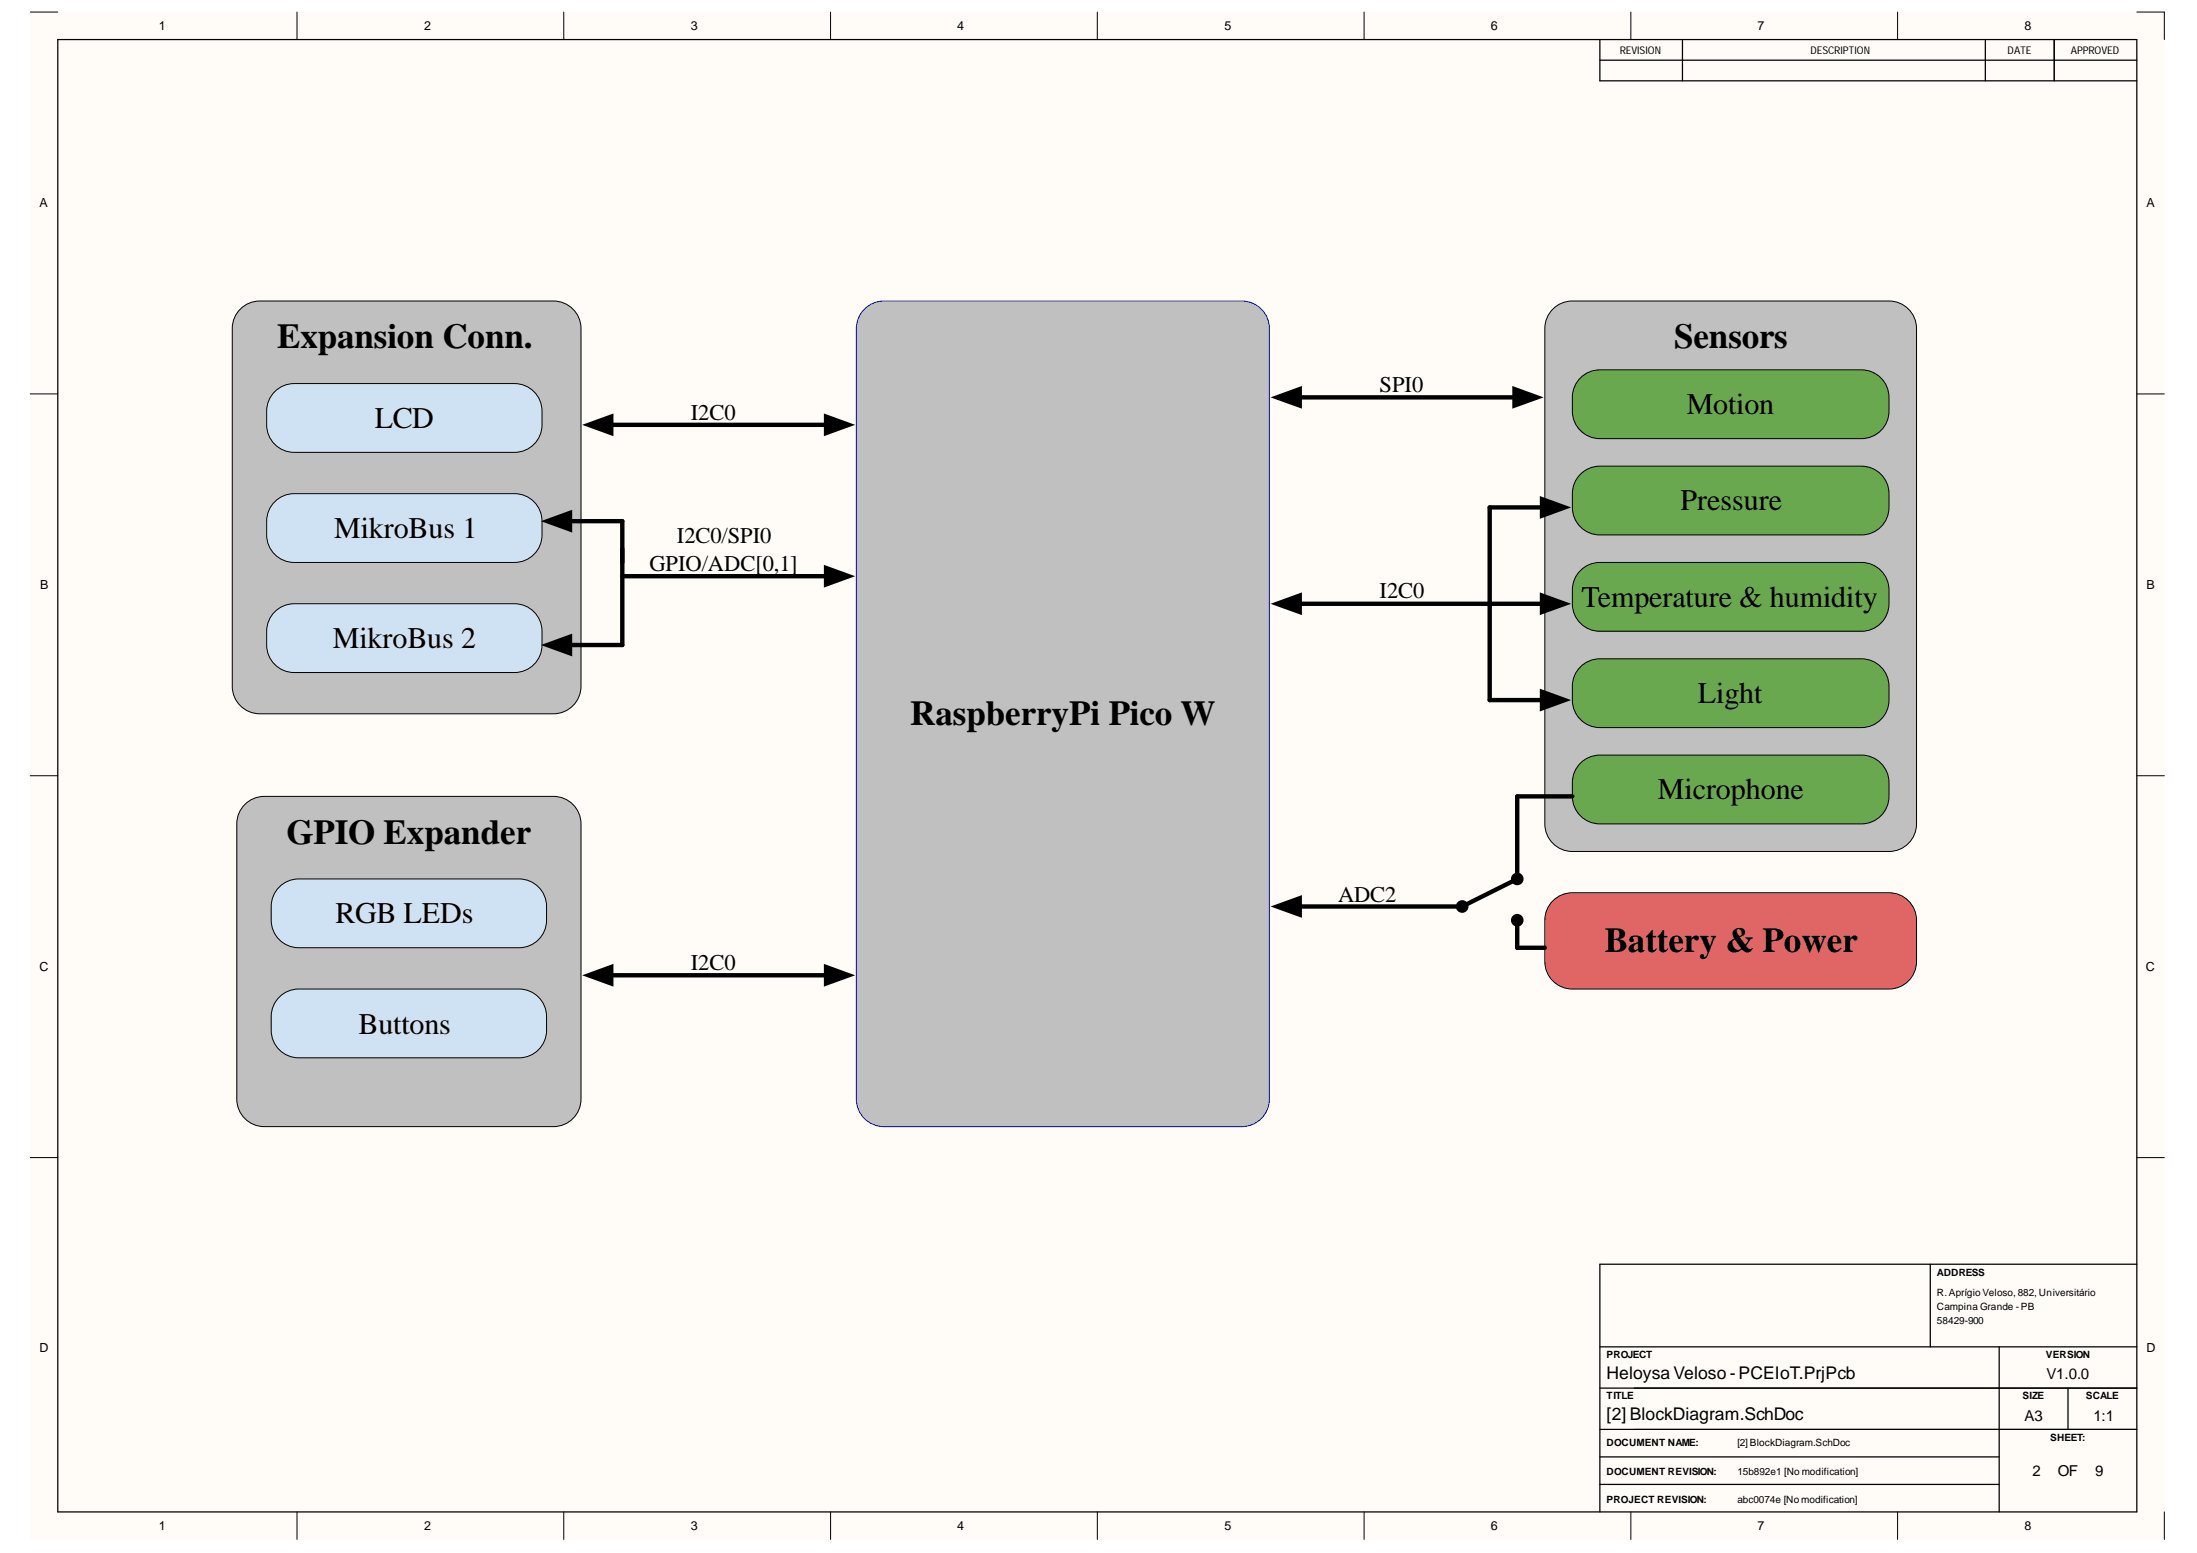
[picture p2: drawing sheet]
<svg xmlns="http://www.w3.org/2000/svg" width="297mm" height="210mm" viewBox="0 0 297 210" stroke-linecap="round" stroke-linejoin="round" font-family="sans-serif">
<g fill="#fffcf8">
<path d="M4.1 1.6h288.5v206.5h-288.5z" fill-rule="evenodd"/>
<path d="M7.8 5.3h281.1v199.1h-281.1z" fill-rule="evenodd"/>
</g>
<g fill="none" stroke="#000" stroke-width=".14">
<path d="M4.1 1.6h3.7M40.2 1.6v3.7M76.2 1.6v3.7M112.3 1.6v3.7M148.4 1.6v3.7M184.4 1.6v3.7M220.5 1.6v3.7M256.6 1.6v3.7M277.7 8.1v2.8M288.9 1.6h3.7v3.7M4.1 53.2h3.7M288.9 53.2h3.7"/>
<path d="M4.1 104.8h3.7M288.9 104.8h3.7M4.1 156.5h3.7M288.9 156.5h3.7M221 193.2h67.9M40.2 204.4v3.7M76.2 204.4v3.7M112.3 204.4v3.7M148.4 204.4v3.7M184.4 204.4v3.7M220.5 204.4v3.7M256.6 204.4v3.7"/>
<path d="M292.6 204.4v3.7"/>
</g>
<g fill="none" stroke="#000" stroke-width=".17">
<path d="M7.8 5.3h281.1v199.1h-281.1zM216.3 5.3v5.6h72.6M216.3 8.1h72.6M227.5 5.3v5.6M268.4 5.3v5.6M277.7 5.3v5.6M261 170.9v11.1M288.9 170.9h-72.6v33.5M216.3 182h72.6M216.3 187.6h72.6M216.3 193.2h72.6M216.3 196.9h54"/>
<path d="M270.3 182v22.4M279.6 187.6v5.6M216.3 200.6h54"/>
</g>
<path d="M116.9 41.8a3.7 3.7 0 0 1 2.6-1.1h48.4a3.7 3.7 0 0 1 3.7 3.7v104.2a3.7 3.7 0 0 1-3.7 3.7h-48.4a3.7 3.7 0 0 1-3.7-3.7v-104.2a3.7 3.7 0 0 1 1.1-2.6z" fill="#c0c0c0"/>
<path d="M116.9 41.8a3.7 3.7 0 0 1 2.6-1.1h48.4a3.7 3.7 0 0 1 3.7 3.7v104.2a3.7 3.7 0 0 1-3.7 3.7h-48.4a3.7 3.7 0 0 1-3.7-3.7v-104.2a3.7 3.7 0 0 1 1.1-2.6z" fill="none" stroke="#00f" stroke-width=".14"/>
<path d="M210 41.8a3.7 3.7 0 0 1 2.6-1.1h42.8a3.7 3.7 0 0 1 3.7 3.7v67a3.7 3.7 0 0 1-3.7 3.7h-42.8a3.7 3.7 0 0 1-3.7-3.7v-67a3.7 3.7 0 0 1 1.1-2.6z" fill="#c0c0c0"/>
<path d="M210 41.8a3.7 3.7 0 0 1 2.6-1.1h42.8a3.7 3.7 0 0 1 3.7 3.7v67a3.7 3.7 0 0 1-3.7 3.7h-42.8a3.7 3.7 0 0 1-3.7-3.7v-67a3.7 3.7 0 0 1 1.1-2.6z" fill="none" stroke="#000" stroke-width=".14"/>
<path d="M32.5 41.8a3.7 3.7 0 0 1 2.6-1.1h39.7a3.7 3.7 0 0 1 3.8 3.7v48.4a3.7 3.7 0 0 1-3.8 3.7h-39.7a3.7 3.7 0 0 1-3.7-3.7v-48.4a3.7 3.7 0 0 1 1.1-2.6z" fill="#c0c0c0"/>
<path d="M32.5 41.8a3.7 3.7 0 0 1 2.6-1.1h39.7a3.7 3.7 0 0 1 3.8 3.7v48.4a3.7 3.7 0 0 1-3.8 3.7h-39.7a3.7 3.7 0 0 1-3.7-3.7v-48.4a3.7 3.7 0 0 1 1.1-2.6z" fill="none" stroke="#000" stroke-width=".14"/>
<path d="M210 121.7a3.7 3.7 0 0 1 2.6-1h42.8a3.7 3.7 0 0 1 3.7 3.7v5.6a3.7 3.7 0 0 1-3.7 3.7h-42.8a3.7 3.7 0 0 1-3.7-3.7v-5.6a3.7 3.7 0 0 1 1.1-2.7z" fill="#e06666"/>
<path d="M210 121.7a3.7 3.7 0 0 1 2.6-1h42.8a3.7 3.7 0 0 1 3.7 3.7v5.6a3.7 3.7 0 0 1-3.7 3.7h-42.8a3.7 3.7 0 0 1-3.7-3.7v-5.6a3.7 3.7 0 0 1 1.1-2.7z" fill="none" stroke="#000" stroke-width=".14"/>
<path d="M213.7 51.1a3.7 3.7 0 0 1 2.6-1.1h35.4a3.7 3.7 0 0 1 3.7 3.7v1.9a3.7 3.7 0 0 1-3.7 3.7h-35.4a3.7 3.7 0 0 1-3.7-3.7v-1.9a3.7 3.7 0 0 1 1.1-2.6z" fill="#6aa84f"/>
<path d="M213.7 51.1a3.7 3.7 0 0 1 2.6-1.1h35.4a3.7 3.7 0 0 1 3.7 3.7v1.9a3.7 3.7 0 0 1-3.7 3.7h-35.4a3.7 3.7 0 0 1-3.7-3.7v-1.9a3.7 3.7 0 0 1 1.1-2.6z" fill="none" stroke="#000" stroke-width=".14"/>
<path d="M213.7 64.1a3.7 3.7 0 0 1 2.6-1.1h35.4a3.7 3.7 0 0 1 3.7 3.7v1.9a3.7 3.7 0 0 1-3.7 3.7h-35.4a3.7 3.7 0 0 1-3.7-3.7v-1.9a3.7 3.7 0 0 1 1.1-2.6z" fill="#6aa84f"/>
<path d="M213.7 64.1a3.7 3.7 0 0 1 2.6-1.1h35.4a3.7 3.7 0 0 1 3.7 3.7v1.9a3.7 3.7 0 0 1-3.7 3.7h-35.4a3.7 3.7 0 0 1-3.7-3.7v-1.9a3.7 3.7 0 0 1 1.1-2.6z" fill="none" stroke="#000" stroke-width=".14"/>
<path d="M213.7 77.1a3.7 3.7 0 0 1 2.6-1.1h35.4a3.7 3.7 0 0 1 3.7 3.7v1.9a3.7 3.7 0 0 1-3.7 3.7h-35.4a3.7 3.7 0 0 1-3.7-3.7v-1.9a3.7 3.7 0 0 1 1.1-2.6z" fill="#6aa84f"/>
<path d="M213.7 77.1a3.7 3.7 0 0 1 2.6-1.1h35.4a3.7 3.7 0 0 1 3.7 3.7v1.9a3.7 3.7 0 0 1-3.7 3.7h-35.4a3.7 3.7 0 0 1-3.7-3.7v-1.9a3.7 3.7 0 0 1 1.1-2.6z" fill="none" stroke="#000" stroke-width=".14"/>
<path d="M213.7 90.1a3.7 3.7 0 0 1 2.6-1.1h35.4a3.7 3.7 0 0 1 3.7 3.8v1.8a3.7 3.7 0 0 1-3.7 3.7h-35.4a3.7 3.7 0 0 1-3.7-3.7v-1.8a3.7 3.7 0 0 1 1.1-2.7z" fill="#6aa84f"/>
<path d="M213.7 90.1a3.7 3.7 0 0 1 2.6-1.1h35.4a3.7 3.7 0 0 1 3.7 3.8v1.8a3.7 3.7 0 0 1-3.7 3.7h-35.4a3.7 3.7 0 0 1-3.7-3.7v-1.8a3.7 3.7 0 0 1 1.1-2.7z" fill="none" stroke="#000" stroke-width=".14"/>
<path d="M213.7 103.2a3.7 3.7 0 0 1 2.6-1.1h35.4a3.7 3.7 0 0 1 3.7 3.7v1.8a3.7 3.7 0 0 1-3.7 3.8h-35.4a3.7 3.7 0 0 1-3.7-3.8v-1.8a3.7 3.7 0 0 1 1.1-2.6z" fill="#6aa84f"/>
<path d="M213.7 103.2a3.7 3.7 0 0 1 2.6-1.1h35.4a3.7 3.7 0 0 1 3.7 3.7v1.8a3.7 3.7 0 0 1-3.7 3.8h-35.4a3.7 3.7 0 0 1-3.7-3.8v-1.8a3.7 3.7 0 0 1 1.1-2.6z" fill="none" stroke="#000" stroke-width=".14"/>
<path d="M37.1 52.9a3.7 3.7 0 0 1 2.7-1.1h29.8a3.7 3.7 0 0 1 3.7 3.8v1.8a3.7 3.7 0 0 1-3.7 3.7h-29.8a3.7 3.7 0 0 1-3.7-3.7v-1.8a3.7 3.7 0 0 1 1-2.7z" fill="#cfe2f3"/>
<path d="M37.1 52.9a3.7 3.7 0 0 1 2.7-1.1h29.8a3.7 3.7 0 0 1 3.7 3.8v1.8a3.7 3.7 0 0 1-3.7 3.7h-29.8a3.7 3.7 0 0 1-3.7-3.7v-1.8a3.7 3.7 0 0 1 1-2.7z" fill="none" stroke="#000" stroke-width=".14"/>
<path d="M37.1 67.8a3.7 3.7 0 0 1 2.7-1.1h29.8a3.7 3.7 0 0 1 3.7 3.7v1.9a3.7 3.7 0 0 1-3.7 3.7h-29.8a3.7 3.7 0 0 1-3.7-3.7v-1.9a3.7 3.7 0 0 1 1-2.6z" fill="#cfe2f3"/>
<path d="M37.1 67.8a3.7 3.7 0 0 1 2.7-1.1h29.8a3.7 3.7 0 0 1 3.7 3.7v1.9a3.7 3.7 0 0 1-3.7 3.7h-29.8a3.7 3.7 0 0 1-3.7-3.7v-1.9a3.7 3.7 0 0 1 1-2.6z" fill="none" stroke="#000" stroke-width=".14"/>
<path d="M37.1 82.7a3.7 3.7 0 0 1 2.7-1.1h29.8a3.7 3.7 0 0 1 3.7 3.7v1.9a3.7 3.7 0 0 1-3.7 3.7h-29.8a3.7 3.7 0 0 1-3.7-3.7v-1.9a3.7 3.7 0 0 1 1-2.6z" fill="#cfe2f3"/>
<path d="M37.1 82.7a3.7 3.7 0 0 1 2.7-1.1h29.8a3.7 3.7 0 0 1 3.7 3.7v1.9a3.7 3.7 0 0 1-3.7 3.7h-29.8a3.7 3.7 0 0 1-3.7-3.7v-1.9a3.7 3.7 0 0 1 1-2.6z" fill="none" stroke="#000" stroke-width=".14"/>
<path d="M33.1 108.7a3.7 3.7 0 0 1 2.6-1.1h39.1a3.7 3.7 0 0 1 3.8 3.8v37.2a3.7 3.7 0 0 1-3.8 3.7h-39.1a3.7 3.7 0 0 1-3.7-3.7v-37.2a3.7 3.7 0 0 1 1.1-2.7z" fill="#c0c0c0"/>
<path d="M33.1 108.7a3.7 3.7 0 0 1 2.6-1.1h39.1a3.7 3.7 0 0 1 3.8 3.8v37.2a3.7 3.7 0 0 1-3.8 3.7h-39.1a3.7 3.7 0 0 1-3.7-3.7v-37.2a3.7 3.7 0 0 1 1.1-2.7z" fill="none" stroke="#000" stroke-width=".14"/>
<path d="M37.8 119.9a3.7 3.7 0 0 1 2.6-1.1h29.8a3.7 3.7 0 0 1 3.7 3.7v1.9a3.7 3.7 0 0 1-3.7 3.7h-29.8a3.7 3.7 0 0 1-3.7-3.7v-1.9a3.7 3.7 0 0 1 1.1-2.6z" fill="#cfe2f3"/>
<path d="M37.8 119.9a3.7 3.7 0 0 1 2.6-1.1h29.8a3.7 3.7 0 0 1 3.7 3.7v1.9a3.7 3.7 0 0 1-3.7 3.7h-29.8a3.7 3.7 0 0 1-3.7-3.7v-1.9a3.7 3.7 0 0 1 1.1-2.6z" fill="none" stroke="#000" stroke-width=".14"/>
<path d="M37.8 134.8a3.7 3.7 0 0 1 2.6-1.1h29.8a3.7 3.7 0 0 1 3.7 3.7v1.9a3.7 3.7 0 0 1-3.7 3.7h-29.8a3.7 3.7 0 0 1-3.7-3.7v-1.9a3.7 3.7 0 0 1 1.1-2.6z" fill="#cfe2f3"/>
<path d="M37.8 134.8a3.7 3.7 0 0 1 2.6-1.1h29.8a3.7 3.7 0 0 1 3.7 3.7v1.9a3.7 3.7 0 0 1-3.7 3.7h-29.8a3.7 3.7 0 0 1-3.7-3.7v-1.9a3.7 3.7 0 0 1 1.1-2.6z" fill="none" stroke="#000" stroke-width=".14"/>
<g fill="none" stroke="#000" stroke-width=".59">
<path d="M79.6 57.4l3-1.1v2.2zM80.4 57.4h33.5M111.7 56.3l3.1 1.1-3.1 1.1zM172.6 53.7l3.1-1.1v2.2zM173.5 53.7h33.5M204.8 52.6l3 1.1-3 1.1zM74 70.4l3.1-1.1v2.3zM74.8 70.4h9.3v16.8h-9.3M84.1 77.9h29.8M111.7 76.8l3.1 1.1-3.1 1.1zM208.5 67.5l3.1 1.1-3.1 1.1zM210.7 68.6h-9.3v26h9.3"/>
<path d="M74 87.2l3.1-1.1v2.2zM172.6 81.6l3.1-1.1v2.2zM173.5 81.6h37.2M208.5 80.5l3.1 1.1-3.1 1.1zM208.5 93.5l3.1 1.1-3.1 1.1zM212.6 107.6h-7.5v11.2l-7.4 3.7h-24.2M79.6 131.8l3-1.1v2.2zM80.4 131.8h33.5M111.7 130.7l3.1 1.1-3.1 1.1zM172.6 122.5l3.1-1.1v2.2zM205.1 124.4v3.7h3.8"/>
<circle cx="205.1" cy="118.8" r=".56"/>
<circle cx="197.7" cy="122.5" r=".56"/>
<circle cx="205.1" cy="124.4" r=".56"/>
</g>
<g fill="#000">
<path d="M79.6 57.4l3-1.1v2.2zM111.7 56.3l3.1 1.1-3.1 1.1zM172.6 53.7l3.1-1.1v2.2zM204.8 52.6l3 1.1-3 1.1zM74 70.4l3.1-1.1v2.3zM111.7 76.8l3.1 1.1-3.1 1.1zM208.5 67.5l3.1 1.1-3.1 1.1zM74 87.2l3.1-1.1v2.2zM172.6 81.6l3.1-1.1v2.2zM208.5 80.5l3.1 1.1-3.1 1.1zM208.5 93.5l3.1 1.1-3.1 1.1zM79.6 131.8l3-1.1v2.2z"/>
<path d="M111.7 130.7l3.1 1.1-3.1 1.1zM172.6 122.5l3.1-1.1v2.2z"/>
</g>
<g fill="#000">
<circle cx="205.1" cy="118.8" r=".56"/>
<circle cx="197.7" cy="122.5" r=".56"/>
<circle cx="205.1" cy="124.4" r=".56"/>
</g>
<g font-size="4.7">
<text x="37.5" y="47.1">Expansion Conn.</text>
<text x="226.4" y="47.1">Sensors</text>
<text x="123.1" y="98">RaspberryPi Pico W</text>
<text x="38.7" y="114">GPIO Expander</text>
<text x="217" y="128.7">Battery &amp; Power</text>
</g>
<g font-size="4.1">
<text x="50.7" y="57.8">LCD</text>
<text x="228" y="55.9">Motion</text>
<text x="227.2" y="69">Pressure</text>
<text x="45.2" y="72.7">MikroBus 1</text>
<text x="213.8" y="82">Temperature &amp; humidity</text>
<text x="45" y="87.6">MikroBus 2</text>
<text x="229.6" y="95">Light</text>
<text x="224.2" y="108">Microphone</text>
<text x="45.3" y="124.7">RGB LEDs</text>
<text x="48.5" y="139.7">Buttons</text>
</g>
<g font-size="3">
<text x="186.5" y="53">SPI0</text>
<text x="93.4" y="56.7">I2C0</text>
<text x="87.8" y="77.2">GPIO/ADC[0,1]</text>
<text x="91.5" y="73.4">I2C0/SPI0</text>
<text x="186.5" y="80.9">I2C0</text>
<text x="180.9" y="121.9">ADC2</text>
<text x="93.4" y="131.2">I2C0</text>
</g>
<g font-size="2.4">
<text x="217.2" y="191.9">[2] BlockDiagram.SchDoc</text>
<text x="217.2" y="186.3">Heloysa Veloso -PCEIoT.PrjPcb</text>
</g>
<g font-size="2">
<text x="276.7" y="186.4">V1.0.0</text>
<text x="273.7" y="192">A3</text>
<text x="283" y="192">1:1</text>
<text x="274.8" y="199.4">2</text>
<text x="278.2" y="199.4">OF</text>
<text x="283.3" y="199.4">9</text>
</g>
<g font-size="1.7">
<text x="21.5" y="4.1">1</text>
<text x="57.3" y="4.1">2</text>
<text x="93.4" y="4.1">3</text>
<text x="129.4" y="4.1">4</text>
<text x="165.5" y="4.1">5</text>
<text x="201.6" y="4.1">6</text>
<text x="237.6" y="4.1">7</text>
<text x="273.7" y="4.1">8</text>
<text x="5.3" y="28">A</text>
<text x="290.2" y="28">A</text>
<text x="5.4" y="79.6">B</text>
<text x="290.2" y="79.6">B</text>
<text x="5.3" y="131.2">C</text>
<text x="290.1" y="131.2">C</text>
<text x="5.3" y="182.8">D</text>
<text x="290.2" y="182.8">D</text>
<text x="21.5" y="206.8">1</text>
<text x="57.3" y="206.8">2</text>
<text x="93.4" y="206.8">3</text>
<text x="129.4" y="206.8">4</text>
<text x="165.5" y="206.8">5</text>
<text x="201.6" y="206.8">6</text>
<text x="237.6" y="206.8">7</text>
<text x="273.7" y="206.8">8</text>
</g>
<g font-size="1.4">
<text x="219" y="7.4">REVISION</text>
<text x="244.8" y="7.4">DESCRIPTION</text>
<text x="271.4" y="7.4">DATE</text>
<text x="280" y="7.4">APPROVED</text>
<text x="261.9" y="172.4">ADDRESS</text>
<text x="261.9" y="178.9">58429-900</text>
<text x="261.9" y="175.2">R.Aprígio Veloso, 882, Universitário</text>
<text x="261.9" y="177.1">Campina Grande -PB</text>
<text x="217.2" y="183.6">PROJECT</text>
<text x="276.6" y="183.6">VERSION</text>
<text x="217.2" y="189.1">TITLE</text>
<text x="273.5" y="189.1">SIZE</text>
<text x="282" y="189.1">SCALE</text>
<text x="217.2" y="195.5">DOCUMENT NAME:</text>
<text x="234.9" y="195.5">[2] BlockDiagram.SchDoc</text>
<text x="277.2" y="194.7">SHEET:</text>
<text x="217.2" y="203.1">PROJECT REVISION:</text>
<text x="217.2" y="199.4">DOCUMENT REVISION:</text>
<text x="234.9" y="203.1">abc0074e [No modification]</text>
<text x="234.9" y="199.4">15b892e1 [No modification]</text>
</g>
</svg>
